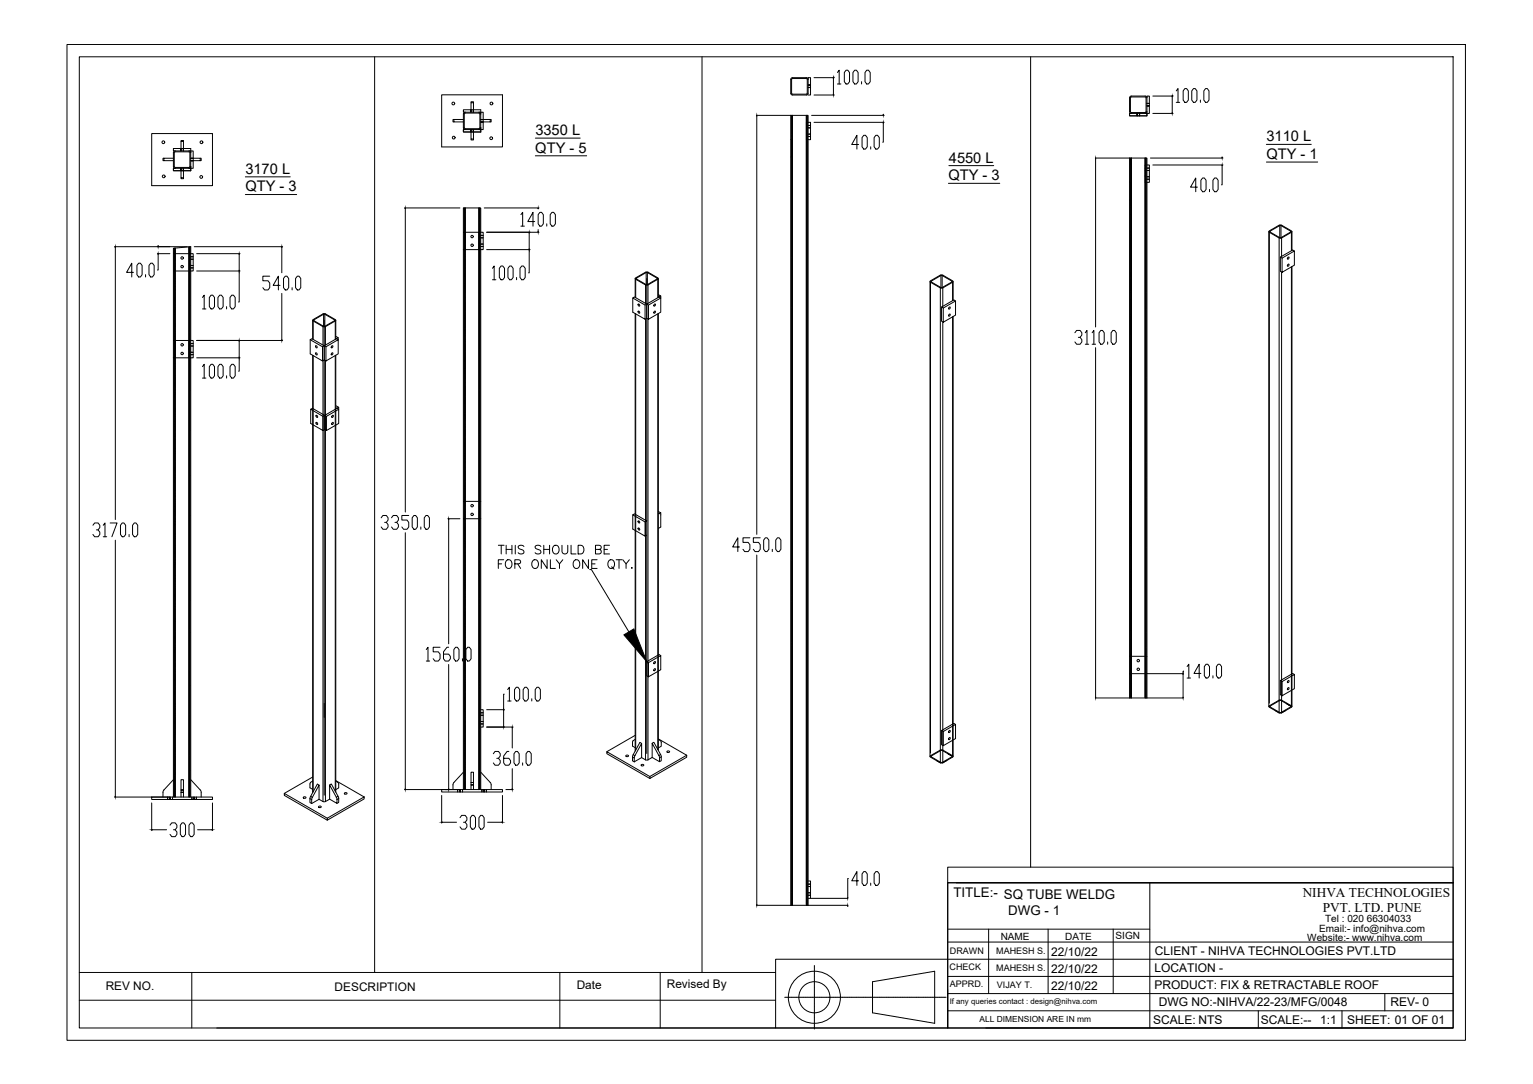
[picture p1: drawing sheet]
<svg xmlns="http://www.w3.org/2000/svg" width="594mm" height="420mm" viewBox="0 0 594 420" stroke-linecap="round" stroke-linejoin="round" font-family="sans-serif">
<!-- layer: 0 -->
<g fill="none" stroke="#000" stroke-width=".39">
<path d="M26 17.2h541.9v386h-541.9zM30.7 22h532.4v376.5h-532.4zM145.2 22v354.9M171.2 36.8h23.5v20.1h-23.5zM182.5 39.8v-.4h1v.4M272.1 22v354.9M306.8 30.8v5.4M306.8 36.2l.3 .3h5.4M312.5 30.1h-5.4l-.5 .2-.2 .5 .2 5.8 5.9 .2M312.5 30.4h-5.4l-.3 .4M312.5 30.4l.3 .4v5.4l-.3 .3M312.5 30.1l.5 .2 .2 .5"/>
<path d="M313.2 30.8v-.7h.9v6.7h-.9M313.2 30.8v5.4l-.2 .4-.5 .2M313.2 33.9h.9M313.2 32.9h.9M313.2 33h.9M315.5 36.8h7.8M315.5 30.1h7.8M323 30.3v6.3M323.2 29.9l-.2 .2M324.5 28.1l.7-.9v5.4M324.5 32.6h1.4M327.9 27.2h.6l.7 .9v3.6l-.7 .9h-.6l-.7-.9v-3.6z"/>
<path d="M331.2 27.2h.7l.6 .9v3.6l-.6 .9h-.7l-.7-.9v-3.6zM333.9 31.7v.9M335.9 27.2h.7l.6 .9v3.6l-.6 .9h-.7l-.7-.9v-3.6zM399.4 22v314.1M438.1 37.7l5.9-.1 .1 5.8-5.9 .2zM444.5 37.9v-.7h.9v6.8h-.9M444.5 37.9l-.2-.5-.5-.2-5.9 .2-.2 5.9 .2 .5 .5 .2M444.5 37.9v5.4M446.8 37.2h7.8M454.3 37.5v6.2M454.5 37l-.2 .2M455.8 35.2l.7-.9v5.4"/>
<path d="M455.8 39.7h1.4M459.2 34.3h.6l.7 .9v3.6l-.7 .9h-.6l-.7-.9v-3.6zM462.5 34.3h.7l.6 .9v3.6l-.6 .9h-.7l-.7-.9v-3.6zM465.2 38.8v.9M467.2 34.3h.7l.6 .9v3.6l-.6 .9h-.7l-.7-.9v-3.6zM58.8 51.8h23.5v20.2h-23.5zM67.2 57.6h6.7v.9h-6.7zM67.7 58.9l5.8 .1-.1 5.8-5.8-.1zM67.9 58.5l-.5 .2-.2 .5v5.4l.2 .4 .5 .2M70.1 57.6v.9M70.2 58.5v-3.7h.9v3.7M70.2 54.8v-.3h.9v.3"/>
<path d="M71 57.6v.9M73.3 58.5l.4 .2 .2 .5M73.9 59.2v-.7h1v6.7h-1v1h-6.7v-1h.7M73.9 59.2v5.4M175.9 46.3h-.4v1h.4M179.6 42.5h6.7v1h-6.7zM179.6 46.3h-3.7v1h3.7M180 44l5.8-.1 .1 5.8-5.8 .1zM180.3 50.2h5.3M180.3 43.5l-.5 .2-.2 .5v5.3l.2 .5 .5 .2M182.5 42.5v1M182.5 50.2v1"/>
<path d="M182.5 43.5v-3.7h1v3.7M182.5 50.2v3.7h1v-3.7M182.5 53.9v.4h1v-.4M183.4 42.5v1M183.4 50.2v1M185.6 43.5l.5 .2 .2 .4M186.3 44.2v-.7h.9v6.7h-.9v1h-6.7v-1h.7M186.3 49.5v.7h-.7M186.3 46.3h3.7v1h-3.7M186.3 49.5l-.2 .5-.5 .2M186.3 44.2v5.3M186.3 46.4h.9"/>
<path d="M190 46.3h.3v1h-.3M207.5 53.5h17.3M293.3 44.7h19.2M293.3 44.9v162.2M306.4 44.7v306.2M306.8 44.7v306.2M307.1 44.7v306.2M312.5 44.7h.7v2.7M312.5 44.7v306.2M312.8 44.7v306.2M313.2 47.4h.9v6.7h-.9M313.2 47.4v303.5"/>
<path d="M313.2 49.6h.9M313.2 48.6h.9M313.2 52.9h.9M313.2 52h.9M314.5 44.7h28.1M315.5 47.4h27.1M332.7 56h-2.6l2-3.6v5.4M334.7 52.4h.7l.7 .9v3.6l-.7 .9h-.7l-.6-.9v-3.6zM337.4 56.9v.9M339.4 52.4h.7l.6 .9v3.6l-.6 .9h-.7l-.7-.9v-3.6zM342.3 47.6v7.5h-.2M342.3 44.3v.2"/>
<path d="M438.4 44h-.7v.9h6.8v-.9M438.4 44h5.4M440.6 44v.9M440.7 44v.9M441.6 44v.9M444.5 43.3l-.2 .5-.5 .2M444.5 43.3v.7h-.7M444.5 41h.9M444.5 40.1h.9M444.5 41.1h.9M446.8 44h7.8M490.8 56h17.3"/>
<path d="M63.5 61.3h-.3v1h.3M67.2 61.3h-3.7v1h3.7M67.9 65.2h5.4M70.1 65.2v1M70.2 65.2v3.7h.9v-3.7M70.2 68.9v.4h.9v-.4M71 65.2v1M73.9 64.6v.6h-.6M73.9 61.3h3.7v1h-3.7M73.9 61.4h1M73.9 64.6l-.2 .4-.4 .2M77.6 61.3h.4v1h-.4"/>
<path d="M95.1 68.5h17.4M95.1 75.4h19.9M207.5 60.4h19.9M367.5 71.1h19.9M367.7 64.2h17.4M424.6 61.3h19.2M424.6 61.5v65.2M437.7 61.3v209.2M438.1 61.3v209.2M438.4 61.3v209.2M443.8 61.3h.7v2.6M443.8 61.3v209.2"/>
<path d="M444.1 61.3v209.2M444.5 63.9h.9v6.8h-.9M444.5 63.9v206.6M444.5 66.1h.9M444.5 65.2h.9M444.5 69.5h.9M444.5 68.5h.9M445.8 61.3h28.1M446.8 63.9h27.1M464 72.5h-2.6l2-3.5v5.3M466 69h.7l.7 .9v3.5l-.7 .9h-.7l-.6-.9v-3.5zM468.7 73.4v.9"/>
<path d="M470.7 69h.7l.7 .9v3.5l-.7 .9h-.7l-.7-.9v-3.5zM473.6 64.2v7.4h-.2M473.6 60.8v.2M490.8 62.8h19.9M44.4 95.6h28.2M44.7 95.8v105.6M61 98.3h4.8M61.3 98.5v6.2h-.2M61.3 95.2v.2M67.2 98.3h7.7v6.7h-7.7M67.5 96.2v212.7M67.9 96.1v212.8"/>
<path d="M73.3 95.6v213.3M73.6 95.7v213.1M73.9 99.5h1M75.3 95.6h34.2M76.2 98.3h16.8M92.7 98.5v6.3M109.2 95.8v9.9M156.7 80.6h21.5M157.1 80.8v117.7M179.6 96.8v-6.8h6.7v6.8M179.6 96.8h6.7M179.6 96.8v209.2"/>
<path d="M179.9 80.6v225.4M180.3 80.6v225.4M185.6 80.6h.7v9.4h.9v6.8h-.9M185.6 80.6h-6v9.4M185.6 80.6v225.4M186 80.6v225.4M186.3 96.8v209.2M186.3 92.2h.9M186.3 91.2h.9M186.3 95.5h.9M186.3 94.6h.9M187.6 80.6h21.3"/>
<path d="M188.6 96.8h16.8M188.6 90h20.3M201.9 83.2l.6-.9v5.4M201.9 87.7h1.3M205.1 96.8v9h-.2M205.1 90.2v6.3M207.2 85.9h-2.7l2.1-3.6v5.4M208.6 80.8v.2M208.6 89v.8M209.2 82.3h.7l.7 .9v3.6l-.7 .9h-.7l-.6-.9v-3.6zM211.9 86.8v.9M213.9 82.3h.7l.6 .9v3.6l-.6 .9h-.7l-.7-.9v-3.6z"/>
<path d="M491.7 89.8v184.1M491.9 90v182.5M492.1 89.9l3.8 2.2M492.1 89.6v.3M495.7 92.2v184.1M495.7 92.2h1M495.9 87.4l-3.8 2.2M495.9 87.4v4.7M495.9 92.1h.5M495.9 87.4h.5M496.2 99.7v5.5l.6 .3M496.4 87.4l3.8 2.2"/>
<path d="M496.4 87.4v4.7M496.7 92.2v7.2M499.1 99.8v-.1a.32 .32 0 0 1 .4 .3 .32 .32 0 0 1-.2 .3 .32 .32 0 0 1-.4-.2zM500.2 89.9l-3.8 2.2M500.2 89.6v.3M500.5 90l.2-.2-.2-.3-4.3-2.3-4.4 2.4 .1 .4 3.8 2.2M500.5 90l-3.8 2.2M500.5 90v7.2M500.7 89.8v7.3M501.6 97.3l-.7-.4-4.7 2.8 .6 .3M51.7 105.6h-2.6l2-3.6v5.4M53.7 102h.7l.7 .9v3.6l-.7 .9h-.7l-.6-.9v-3.6z"/>
<path d="M56.4 106.5v.9M58.4 102h.7l.6 .9v3.6l-.6 .9h-.7l-.7-.9v-3.6zM73.9 100.5h1M73.9 103.8h1M73.9 102.9h1M76.2 105h16.8M78.5 115.3l.6-.9v5.3M78.5 119.7h1.3M81.8 114.4h.7l.6 .9v3.6l-.6 .8h-.7l-.7-.8v-3.6zM85.1 114.4h.7l.7 .9v3.6l-.7 .8h-.7l-.6-.8v-3.6zM87.8 118.9v.8M89.8 114.4h.7l.6 .9v3.6l-.6 .8h-.7l-.7-.8v-3.6z"/>
<path d="M92.7 105v12.1h-.2M104.5 107.1h-2.6v1.7h2l.6 .9v1.8l-.6 .9h-1.4l-.6-.9M108.5 110.6h-2.6l2-3.5v5.3M109.2 113.7v18M110.5 107.1h.7l.7 .8v3.6l-.7 .9h-.7l-.6-.9v-3.6zM113.2 111.5v.9M115.2 107.1h.7l.7 .8v3.6l-.7 .9h-.7l-.7-.9v-3.6zM190.8 104l.7-.9v5.3M190.8 108.4h1.4M194.2 103.1h.6l.7 .9v3.5l-.7 .9h-.6l-.7-.9v-3.5zM197.5 103.1h.7l.6 .9v3.5l-.6 .9h-.7l-.7-.9v-3.5zM200.2 107.5v.9"/>
<path d="M202.2 103.1h.7l.6 .9v3.5l-.6 .9h-.7l-.7-.9v-3.5zM245.2 115.5l.7-.4 4.7 2.8-.6 .3zM245.2 115.5v5.5l4.8 2.7v-5.5M246.2 108v7.3M246.4 108.2v7.2M246.6 108.1l3.8 2.2M246.6 107.8v.3M247.3 117.9a.39 .39 0 0 1 .7 .2 .39 .39 0 0 1-.6 .4zM250.2 110.4v7.2M250.2 110.4h.9M250.4 105.6l-3.8 2.2M250.4 105.6v4.7"/>
<path d="M250.4 110.3h.5M250.4 105.6h.5M250.6 117.9v5.5l.7 .3M250.6 108v184M251.1 110.4v7.2M251.3 118.2l4.8-2.7v5.5l-4.8 2.7zM253.5 118l.1-.1a.31 .31 0 0 1 .4 .3 .31 .31 0 0 1-.3 .3 .31 .31 0 0 1-.3-.1zM254.7 107.8l-3.8-2.2v4.7l3.8-2.2M254.7 107.8v.3M254.9 108.2l.2-.2-.2-.3-4.3-2.3-4.4 2.4 .1 .4 3.9 2.2M254.9 108.2l-3.8 2.2M254.9 108.2v7.2"/>
<path d="M255.1 114.2l1 .5-.7 .4-.3-.1M255.1 108v7.3M256.1 114.7v.8l-.7-.4-4.8 2.8 .7 .3M360.4 109.1v184.1M360.6 109.4v182.5M360.8 109v.3M364.4 111.6v184.1M364.4 111.6h1M364.6 106.8l-3.8 2.2v.3l3.8 2.2M364.6 106.8v4.7M364.6 111.4h.5M364.6 106.8h.5"/>
<path d="M364.9 119v5.5l.6 .4M365.1 106.8l3.8 2.2M365.1 106.8v4.7M365.4 111.6v7.1M365.5 119.4l4.8-2.8v5.5l-4.8 2.8zM367.9 119.1a.31 .31 0 0 1 .3 .2 .31 .31 0 0 1-.2 .4 .31 .31 0 0 1-.4-.2zM368.9 109.3l-3.8 2.2M368.9 109v.3M369.2 109.4v-.5l-4.3-2.4-4.5 2.5 .2 .4 3.8 2.2M369.2 109.4l-3.8 2.2M369.2 109.4v7.1M369.4 109.1v7.3"/>
<path d="M370.3 116.6l-.7-.3-4.7 2.7 .6 .4M496.7 105.4v170.9M496.8 100l4.8-2.7v5.5l-4.8 2.7zM499.1 102.5a.32 .32 0 0 1 .4 .2 .32 .32 0 0 1-.2 .4 .32 .32 0 0 1-.4-.2zM500.5 103.5v170.3M500.7 103.3v170.5M67.2 138.7v-6.7h6.7v6.7M67.2 132v-35.8l6.7-.6v36.4h1v6.7h-1M67.2 138.7h6.7M67.2 138.7v170.2M73.9 138.7v170.2M73.9 134.1h1"/>
<path d="M73.9 133.2h1M73.9 137.5h1M73.9 136.5h1M76.2 138.7h16.8M76.2 132h33.3M92.7 138.7v5.2h-.2M92.7 132.2v6.3M120.2 131.7l.7-.4 4.7 2.7-.6 .4zM120.2 131.7v5.5l4.8 2.7v-5.5M121.2 124.1v7.3M121.2 137.7v169.5M121.4 124.4v7.2"/>
<path d="M121.4 137.8v169.1M121.6 124.3l3.8 2.2M121.6 124v.3M122.3 136.8a.39 .39 0 0 1 .7 .2 .39 .39 0 0 1-.6 .4zM122.3 134a.39 .39 0 0 1 .7 .2 .39 .39 0 0 1-.6 .5zM125.2 126.6v7.2M125.2 139.8v170.9M125.2 126.6h.9M125.4 121.8l-3.8 2.2M125.4 121.8v4.7M125.4 126.5h.5M125.4 121.8h.5"/>
<path d="M125.6 134v5.5l.7 .4M125.6 124.1v184.1M125.6 139.5l-.6 .4M125.9 121.8l3.8 2.2M125.9 121.8v4.7M126.1 126.6v7.2M126.1 139.8v170.9M126.3 134.4l4.8-2.7v5.5l-4.8 2.7zM128.5 136.9l.1-.1a.31 .31 0 0 1 .4 .3 .31 .31 0 0 1-.3 .3 .31 .31 0 0 1-.3-.1zM128.5 134.2l.1-.1a.31 .31 0 0 1 .4 .2 .31 .31 0 0 1-.3 .4 .31 .31 0 0 1-.3-.2zM129.7 124.3l-3.8 2.2M129.7 124v.3"/>
<path d="M129.9 124.4l.1-.5-4.4-2.4-4.4 2.5 .1 .4 3.9 2.2M129.9 124.4l-3.8 2.2M129.9 124.4v7.2M129.9 137.8v168.9M130.1 130.4l1 .5-.7 .4-.3-.2M130.1 124.1v7.3M130.1 137.7v169.3M131.1 130.9v.8l-.7-.4-4.8 2.7 .7 .4M246.2 121.5v169.6M246.4 121.7v169M247.3 120.6a.39 .39 0 0 1 .7 .2 .39 .39 0 0 1-.6 .5zM250.2 123.6v170.9"/>
<path d="M250.6 123.4l-.6 .3M251.1 123.6v170.9M253.6 120.7a.31 .31 0 0 1 .4 .2 .31 .31 0 0 1-.3 .4 .31 .31 0 0 1-.3-.2zM254.9 121.7v168.8M255.1 121.5v169.4M365.4 124.8v170.9M367.8 121.9a.37 .37 0 0 1 .6 .2 .37 .37 0 0 1-.5 .4l-.3-.1zM369.2 122.8v170.4M369.4 122.7v170.5M416.6 129l.6-.9h1.4l.6 .9v.9l-.6 .9h-.7M418.6 130.8l.6 .8v.9l-.6 .9h-1.4l-.6-.9M420.6 129l.6-.9v5.3"/>
<path d="M420.6 133.4h1.3M423.2 129l.7-.9v5.3M423.2 133.4h1.4M424.6 134.8v135.5M426.6 128.1h.6l.7 .9v3.5l-.7 .9h-.6l-.7-.9v-3.5zM429.2 132.5v.9M431.2 128.1h.7l.7 .9v3.5l-.7 .9h-.7l-.6-.9v-3.5zM78.5 142.1l.6-.9v5.3M78.5 146.5h1.3M81.8 141.2h.7l.6 .9v3.6l-.6 .8h-.7l-.7-.8v-3.6zM85.1 141.2h.7l.7 .9v3.6l-.7 .8h-.7l-.6-.8v-3.6zM87.8 145.7v.8"/>
<path d="M89.8 141.2h.7l.6 .9v3.6l-.6 .8h-.7l-.7-.8v-3.6zM120.4 158.6l.7-.3 4.7 2.7-.6 .4zM120.4 158.6v5.5l4.8 2.8v-5.5M130.3 157.3l1 .6-.7 .4-.3-.2M131.3 157.9v.7l-.7-.3-4.8 2.7 .7 .4M122.5 163.7a.39 .39 0 0 1 .7 .3 .39 .39 0 0 1-.6 .4zM122.5 161a.39 .39 0 0 1 .7 .2 .39 .39 0 0 1-.6 .4zM125.8 161v5.5l.7 .4M125.8 166.5l-.6 .4M126.5 161.4l4.8-2.8v5.5l-4.8 2.8zM128.7 163.9l.1-.1a.31 .31 0 0 1 .3 .2 .31 .31 0 0 1-.2 .4 .31 .31 0 0 1-.3-.2zM128.7 161.1a.37 .37 0 0 1 .6 .2 .37 .37 0 0 1-.4 .5l-.3-.1z"/>
<path d="M158.4 199.8h-2.7v1.8h2l.7 .9v1.7l-.7 .9h-1.3l-.7-.9M160.4 199.8h.7l.6 .9v3.5l-.6 .9h-.7l-.7-.9v-3.5zM165.1 199.8h.6l.7 .9v3.5l-.7 .9h-.6l-.7-.9v-3.5zM179.6 194.3h6.7M245.2 199.6l.7-.4 4.7 2.7-.6 .4zM245.2 199.6v5.5l4.8 2.7v-5.5M255.1 198.2l1 .6-.7 .4-.3-.2M256.1 198.8v5.5l-1 .5M36 203.6l.7-.9h1.3l.7 .9v.9l-.7 .9h-.7M38 205.4l.7 .9v.9l-.7 .8h-1.3l-.7-.8M40 203.6l.7-.9v5.3M40 208h1.3"/>
<path d="M42.7 202.7h2.7l-2 5.3M44.7 209.4v99.3M47.4 202.7h.6l.7 .9v3.6l-.7 .8h-.6l-.7-.8v-3.6zM50 207.2v.8M52 202.7h.7l.7 .9v3.6l-.7 .8h-.7l-.6-.8v-3.6zM147.7 200.7l.7-.9h1.3l.7 .9v.9l-.7 .9h-.6M149.7 202.5l.7 .9v.8l-.7 .9h-1.3l-.7-.9M151.7 200.7l.7-.9h1.3l.7 .9v.9l-.7 .9h-.6M153.7 202.5l.7 .9v.8l-.7 .9h-1.3l-.7-.9M157.1 206.5v99.3M163.1 204.2v.9M173.5 201.1h4.7"/>
<path d="M173.9 201.3v48.2M179.6 201.1h6.7M193.1 211.3h2.3M193.1 218.6h1.3M194.2 211.3v3.4M195.2 217h-2.1v3.3M196.1 217.4a1.24 1.24 0 0 1 1.5-.4 1.24 1.24 0 0 1 .8 1.2v.8a1.28 1.28 0 0 1-1.3 1.4 1.28 1.28 0 0 1-1.3-1.4zM196.1 211.3v3.4M196.1 212.9h2.3M198.4 211.3v3.4M199.5 218.6l1.9-.2 .4-.5-.2-.6-.6-.3h-1.5v3.3M199.7 211.3v3.4"/>
<path d="M200.6 218.6l1.2 1.7M203 211.8a1.26 1.26 0 0 0-1.2-.5 1.26 1.26 0 0 0-1 .9l.3 .4 1.6 .7 .3 .9a1.45 1.45 0 0 1-2.2 0M206.4 217.4a1.24 1.24 0 0 1 1.4-.4 1.24 1.24 0 0 1 .8 1.2v.8a1.28 1.28 0 0 1-1.2 1.4 1.28 1.28 0 0 1-1.3-1.4zM209.6 211.8a1.27 1.27 0 0 0-1.2-.5 1.27 1.27 0 0 0-1 .9l.3 .4 1.6 .7 .3 .9a1.47 1.47 0 0 1-2.2 0M210.7 212.9h2.3M210.7 211.3v3.4M212 217v3.3l-2.2-3.3v3.3M213 211.3v3.4M213.3 217v3.3h1.9M214.4 211.8a1.24 1.24 0 0 1 1.4-.4 1.24 1.24 0 0 1 .9 1.2v.8a1.28 1.28 0 0 1-1.3 1.4 1.28 1.28 0 0 1-1.3-1.4zM215.5 217l1.3 1.6v1.7M217.8 211.3v2.5a1.13 1.13 0 0 0 1.1 .9 1.13 1.13 0 0 0 1.1-.9v-2.5"/>
<path d="M218.1 217l-1.3 1.6M221.3 211.3v3.4h1.9M222.4 217.4a1.24 1.24 0 0 1 1.4-.4 1.24 1.24 0 0 1 .9 1.2v.8a1.28 1.28 0 0 1-1.3 1.4 1.28 1.28 0 0 1-1.3-1.4zM224 211.3h1.2a1.8 1.8 0 0 1 1.1 1.7 1.8 1.8 0 0 1-1.1 1.7h-1.2zM228 217v3.3l-2.2-3.3v3.3M229.3 218.6h1.3M230.8 212.9l1.9-.1 .3-.5-.2-.6-.6-.4h-1.4v3.4h1.4a.89 .89 0 0 0 .8-.9 .89 .89 0 0 0-.8-.9M231.4 217h-2.1v3.3h2.1M234.1 212.9h1.3M235.9 217.4a1.24 1.24 0 0 1 1.4-.4 1.24 1.24 0 0 1 .8 1.2v.8a1.28 1.28 0 0 1-1.2 1.4 1.28 1.28 0 0 1-1.3-1.4zM236.2 211.3h-2.1v3.4h2.1M237 219.7l1 .9"/>
<path d="M238.8 217h2.2M239.9 217v3.3M241.3 217l1.3 1.6v1.7M243.9 217l-1.3 1.6M244.9 220v.3zM247.3 202a.38 .38 0 0 1 .6 .1 .38 .38 0 0 1-.4 .5zM247.3 204.7a.39 .39 0 0 1 .7 .2 .39 .39 0 0 1-.6 .4zM250.6 207.4l-.6 .4M286.6 212h-2.7l2-3.6v5.4M290.6 208.4h-2.7v1.8h2l.7 .9v1.8l-.7 .9h-1.3l-.7-.9M293.3 215.1v135.6M294.6 208.4h-2.7v1.8h2l.7 .9v1.8l-.7 .9h-1.3l-.7-.9"/>
<path d="M296.6 208.4h.7l.6 .9v3.6l-.6 .9h-.7l-.7-.9v-3.6zM299.3 212.9v.9M301.3 208.4h.6l.7 .9v3.6l-.7 .9h-.6l-.7-.9v-3.6zM228.5 220.8h.7l14.5 24.1M165.2 251.8l.7-.9v5.3M165.2 256.2h1.3M170.5 250.9h-2.6v1.8h2l.6 .8v1.8l-.6 .9h-1.4l-.6-.9M173.9 250.9h-.7l-1.3 1.8v2.6l.6 .9h1.4l.6-.9v-.9l-.6-.9h-2M173.9 257.6v48.2M176.5 250.9h.7l.7 .9v3.5l-.7 .9h-.7l-.6-.9v-3.5zM179.2 255.3v.9M181.2 250.9h.7l.6 .9v3.5l-.6 .9h-.7l-.7-.9v-3.5z"/>
<path d="M250.6 256.5v5.4l.7 .4M251.3 256.8l4.8-2.7v5.5l-4.8 2.7zM253.5 256.6l.1-.1a.31 .31 0 0 1 .4 .2 .31 .31 0 0 1-.3 .4 .31 .31 0 0 1-.3-.2zM253.6 259.2a.31 .31 0 0 1 .4 .3 .31 .31 0 0 1-.3 .4 .31 .31 0 0 1-.3-.2zM256.1 254.1l-.7-.4-4.8 2.8 .7 .3M437.7 254.4h6.8M460 258.3l.7-.8v5.3M467.4 257.5h.6l.7 .8v3.6l-.7 .9h-.6l-.7-.9v-3.6zM472.1 257.5h.6l.7 .8v3.6l-.7 .9h-.6l-.7-.9v-3.6zM186.3 275.1h.9v6.7h-.9M186.3 277.2h.9M186.3 276.3h.9"/>
<path d="M186.3 279.7h.9M188.6 275.1h6.9M195.2 275.3v6.3M195.4 269h-.2v6.1M196.7 267.3l.7-.9v5.3M196.7 271.7h1.4M200.1 266.4h.6l.7 .9v3.5l-.7 .9h-.6l-.7-.9v-3.5zM203.4 266.4h.7l.6 .9v3.5l-.6 .9h-.7l-.7-.9v-3.5zM206.1 270.8v.9M208.1 266.4h.6l.7 .9v3.5l-.7 .9h-.6l-.7-.9v-3.5zM424.6 270.5h33.9M458.5 261.3v9"/>
<path d="M458.7 260.1h-.2v1h-20.8M460 262.8h1.4M465.4 261h-2.7l2-3.5v5.3M470 261.9v.9M492.1 273.7v.3M492.1 274l3.8 2.2M494.2 275.4l1.5 .9M495.7 276.3l-4-2.5 4.5-2.5 4.5 2.5-4 2.5M495.7 276.3h1M495.8 276.1h.7M495.8 271.6h.7M495.9 271.5l-3.8 2.2"/>
<path d="M496.2 263.8v5.5l.6 .4M496.4 271.5l3.8 2.2-1.5-.9M496.8 264.2l4.8-2.8v5.5l-4.8 2.8zM499.1 266.7v-.1a.32 .32 0 0 1 .4 .2 .32 .32 0 0 1-.2 .4 .32 .32 0 0 1-.4-.2zM499.1 263.9a.32 .32 0 0 1 .4 .2 .32 .32 0 0 1-.2 .4 .32 .32 0 0 1-.4-.2zM500.2 273.7v.3M500.3 273.9l-3.9 2.3M501.6 261.4l-.7-.4-4.7 2.8 .6 .4M179.6 299.3l-3.7 4M182.5 299.3h1v4h-1zM186.3 299.3l3.7 4M186.3 280.6h.9"/>
<path d="M188.6 281.8h10.3M191.2 292.1l.6-.8h1.4l.7 .8v.9l-.7 .9h-.7M193.2 293.9l.7 .9v.9l-.7 .9h-1.4l-.6-.9M197.2 291.3h-.7l-1.3 1.7v2.7l.7 .9h1.3l.7-.9v-.9l-.7-.9h-2M198.5 282v7.9M198.5 297.9v7.9M199.9 291.3h.6l.7 .8v3.6l-.7 .9h-.6l-.7-.9v-3.6zM202.5 295.7v.9M204.5 291.3h.7l.7 .8v3.6l-.7 .9h-.7l-.6-.9v-3.6zM242.6 292.8a.44 .44 0 0 1 .6-.2 .44 .44 0 0 1 .1 .6h-.6zM245.1 293.4v1.5l.7 .4M245.1 293.4l.7 .4"/>
<path d="M245.1 287.7v1.5l1.1 .6M245.4 292.5l-.3 .9M245.8 293.8v1.5M246 292.9l-.2 .9M246 292.9l2.6-4.8v5.5l-2.8 1.7M246.2 286.6l-.8 .5-.3 .6M246.2 285l-11 6.4M248.5 296.4a.44 .44 0 0 1 .6-.2 .44 .44 0 0 1 .1 .6h-.6zM248.6 288.1l-.6-.3-2.6 4.7 .6 .4M248.6 293.6l1.6 .9M250.2 294.5h.9M252.7 288.1l.7-.4 2.6 4.8-.7 .4-2.6-4.8v5.5"/>
<path d="M252.7 293.6l2.9 1.6v-1.5M252.7 293.6l-1.6 .9M255.1 286.6l.9 .5 .3 .6v1.5l-1.2 .7M255.1 286.4l11 6.3M255.3 292.8l.3 .9M256 292.5l.3 .8M256.3 293.4v1.5l-.7 .3M256.3 293.4l-.7 .3M258.5 291.2a.44 .44 0 0 1 .6-.3 .44 .44 0 0 1 .1 .7h-.6zM360.8 293.1v.2M362.9 294.8l1.5 .9M364.4 295.7l-4-2.5 4.5-2.6 4.5 2.6-4 2.5"/>
<path d="M364.4 295.7h1M364.5 295.4h.7M364.5 290.9h.7M364.6 290.9l-3.8 2.2v.2l3.8 2.2M364.9 283.1v5.5l.6 .4M365.1 290.9l3.8 2.2-1.5-.9M365.5 283.5l4.8-2.7v5.5l-4.8 2.7zM367 294.7l-1.6 1M367.8 286a.37 .37 0 0 1 .6 .2 .37 .37 0 0 1-.5 .5l-.3-.1zM367.8 283.3l.1-.1a.31 .31 0 0 1 .3 .2 .31 .31 0 0 1-.2 .4 .31 .31 0 0 1-.4-.2zM368.9 293.1v.2M369 293.3l-3.9 2.2"/>
<path d="M370.3 280.8l-.7-.4-4.7 2.7 .6 .4M44.4 308.9h21.4M58.8 308.9h23.5v1h-23.5zM58.8 311.2v10.8M63.5 306.2l-.3 .7v2M65 308.9v1M65.8 308.9v1M65.9 319.8l.7-.9h1.3l.7 .9v.9l-.7 .9h-.7M66.1 308.9v1M66.9 308.9v1M67.2 302.2l-3.7 4M70.2 308.9v-1.8h.9v1.8"/>
<path d="M70.2 306.2h.9v.9h-.9zM70.2 302.2h.9v4h-.9zM70.6 318.9h.6l.7 .9v3.6l-.7 .9h-.6l-.7-.9v-3.6zM73.6 308.8v.1M73.9 318.9h.7l.6 .9v3.6l-.6 .9h-.7l-.7-.9v-3.6zM73.9 302.2l3.7 4M74.4 308.9v1M75.1 308.9v1M75.5 308.9v1M76.1 308.9v1M77.6 306.2l.4 .7v2M82.3 311.2v10.8"/>
<path d="M117.6 309a.44 .44 0 0 1 .6-.3 .44 .44 0 0 1 .1 .7l-.7-.1zM120.1 309.6v1.5l.7 .3M120.1 309.6l.7 .4M120.4 308.7l-.3 .9M120.4 303.3l-.3 2.1 1.1 .6M120.8 310v1.4M121 309.1l-.2 .9M121 309.1l2.6-4.8v5.5l-2.8 1.6M121.2 302.7l-.8 .6M121.2 301.2l-11 6.3M123.5 312.6a.44 .44 0 0 1 .6-.3 .44 .44 0 0 1 .1 .7l-.7-.1zM123.6 304.3l-.6-.4-2.6 4.8 .6 .4"/>
<path d="M123.6 309.8l1.6 .9M125.2 310.7h.9M126.8 317.1l14.3-8.2v.8l-14.3 8.2zM126.8 317.1l-16.6-9.6v.8l16.6 9.6M127.7 309.8l2.9 1.6v-1.5M127.7 304.2l.7-.3 2.6 4.7-.7 .4M127.7 309.8l-1.6 .9M130.1 302.7l.9 .6 .3 .6v1.5l-1.2 .7M130.1 302.6l11 6.3M130.3 309l-2.6-4.8v5.6M130.3 309l.3 .9M131 308.6l.3 .9"/>
<path d="M131.3 309.5v1.5l-.7 .4M131.3 309.5l-.7 .4M133.5 307.4a.44 .44 0 0 1 .6-.3 .44 .44 0 0 1 .1 .7l-.6-.1zM156.7 306h21.5M171.2 306h23.5v1h-23.5zM171.2 308.3v10.7M171.4 318.7h5.5M175.9 303.3l-.3 .7-.1 2M177.4 306v1M178.2 306v1M178.3 316.9l.6-.9h1.4l.6 .9v.9l-.6 .9h-.7M178.4 306v1"/>
<path d="M179.2 306v1M180.3 318.7l.6 .9v.9l-.6 .9h-1.4l-.6-.9M182.5 306v-1.8h1v1.8M182.5 303.3h1v.9h-1zM182.9 316h.7l.7 .9v3.6l-.7 .9h-.7l-.6-.9v-3.6zM186.3 316h.6l.7 .9v3.6l-.7 .9h-.6l-.7-.9v-3.6zM186.8 306v1M187.4 306v1M187.8 306v1M188.5 306v1M189 318.7h5.5M190 303.3l.3 .7v2"/>
<path d="M194.7 308.3v10.7M196.1 306h2.8M251.8 301l14.3-8.3v.8l-14.3 8.2zM251.8 301l-16.6-9.6v.7l16.6 9.6M59 321.6h5.6M67.9 321.6l.7 .9v.9l-.7 .9h-1.3l-.7-.9M76.6 321.6h5.5M334.7 337.8h.7l.7 .9v3.6l-.7 .9h-.7l-.6-.9v-3.6zM339.4 337.8h.7l.6 .9v3.6l-.6 .9h-.7l-.7-.9v-3.6zM367.3 336.1h195.8v6.1h-195.8zM293.3 350.9h35.2M313.2 341.5h.9v6.7h-.9"/>
<path d="M313.2 346.1h.9M313.2 347h.9M313.2 342.7h.9M313.2 343.6h.9M314.1 348.2h14.4M328.5 351.1v.2M328.7 340.5h-.2v7.5M332.7 341.4h-2.6l2-3.6v5.4M337.4 342.3v.9M367.3 342.2h195.8v56.2h-195.8zM367.3 342.2v56.2h-66.7M370.6 342.2h192.5"/>
<path d="M445.6 342.2v56.2M30.7 376.9h269.9M74.3 376.9v21.6M217 376.9v21.6M255.8 376.9v21.6M315.6 374.2v24.7M367.3 378.5h195.8M367.3 365.1h195.8M367.3 360.1h78.3M383.1 360.1v25M406.2 360.1v25M431.4 360.1v25"/>
<path d="M563.1 371.8h-262.5v26.6h-216.6M30.7 387.7h269.9M304.1 386.5h62.5M338.1 380.5l24.1-4v20.1l-24.1-4zM367.3 385.1h195.8M367.3 391.8h195.8M382 398.4h181.1M487.6 391.8v6.6M520.1 391.8v6.6M536.7 385.1v6.7"/>
<circle cx="63.3" cy="55.1" r=".53"/>
<circle cx="78.1" cy="55.1" r=".53"/>
<circle cx="175.7" cy="40.1" r=".53"/>
<circle cx="175.8" cy="53.3" r=".53"/>
<circle cx="190.4" cy="53.6" r=".53"/>
<circle cx="190.4" cy="40.1" r=".53"/>
<circle cx="63.4" cy="68.4" r=".53"/>
<circle cx="78" cy="68.6" r=".53"/>
<circle cx="70.6" cy="100" r=".47"/>
<circle cx="182.9" cy="95.1" r=".47"/>
<circle cx="182.9" cy="91.7" r=".47"/>
<circle cx="70.6" cy="103.4" r=".47"/>
<circle cx="70.6" cy="137" r=".47"/>
<circle cx="70.6" cy="133.6" r=".47"/>
<circle cx="182.9" cy="199.4" r=".47"/>
<circle cx="182.9" cy="196" r=".47"/>
<circle cx="441.1" cy="259.4" r=".47"/>
<circle cx="441.1" cy="256.1" r=".47"/>
<circle cx="315.6" cy="386.5" r="10.1"/>
<circle cx="315.6" cy="386.5" r="6"/>
</g>
<g fill="#000" stroke="#000" stroke-width=".39">
<path d="M322.9 36.6l.1 .2zM323 30.1l-.1 .2zM454.3 37.2v.3zM293.3 44.7l-.1 .2zM342.3 44.5v.2zM342.3 47.4v.2zM454.2 43.7l.1 .3zM424.6 61.3v.2zM473.6 61v.3zM473.6 63.9v.3zM44.7 95.6l-.1 .2zM61.3 95.4v.2z"/>
<path d="M61.3 98.3v.2zM92.7 98.3v.2zM109.2 95.6v.2zM157.1 80.6v.2zM205.1 90l-.1 .2zM205 96.5l.1 .3zM208.6 80.6l-.1 .2zM208.5 89.8l.1 .2zM92.7 104.8v.2zM92.7 132v.2zM92.7 138.5v.2zM109.2 131.7v.3z"/>
<path d="M173.9 201.1v.2zM241.8 246.1l3.8-2.3 5 12.7zM195.2 275.1l-.1 .2zM424.5 270.3l.1 .2zM458.4 270.3l.1 .2zM458.5 261.1l-.1 .2zM195.1 281.6l.1 .2zM198.5 281.8l.1 .2zM44.6 308.7l.1 .2zM157 305.8l.1 .2zM171.2 318.7h.2zM173.8 305.8l.1 .2z"/>
<path d="M194.5 318.7h.2zM198.5 305.8v.2zM58.8 321.6h.2zM82.1 321.6h.2zM293.2 350.7l.1 .2zM328.5 350.9v.2zM328.5 348v.2z"/>
</g>
<g font-size="5.7">
<text x="207.5" y="52.3">3350 L</text>
<text x="207.5" y="59.2">QTY - 5</text>
<text x="490.8" y="54.8">3110 L</text>
<text x="367.7" y="63">4550 L</text>
<text x="490.8" y="61.6">QTY - 1</text>
<text x="95.1" y="67.3">3170 L</text>
<text x="367.5" y="69.9">QTY - 3</text>
<text x="95.1" y="74.2">QTY - 3</text>
</g>
<g font-size="5.2">
<text x="369.5" y="347.7">TITLE:- SQ TUBE WELDG</text>
<text x="504.8" y="347.6">NIHVA TECHNOLOGIES</text>
<text x="512.6" y="353.4">PVT. LTD. PUNE</text>
<text x="390.7" y="354.7">DWG - 1</text>
</g>
<g font-size="4.7">
<text x="407.3" y="370.6">22/10/22</text>
<text x="447.5" y="370.1">CLIENT - NIHVA TECHNOLOGIES PVT.LTD</text>
<text x="407.3" y="377.3">22/10/22</text>
<text x="447.4" y="376.7">LOCATION -</text>
<text x="407.3" y="383.9">22/10/22</text>
<text x="447.4" y="383.4">PRODUCT: FIX &amp; RETRACTABLE ROOF</text>
<text x="449" y="390.1">DWG NO:-NIHVA/22-23/MFG/0048</text>
<text x="538.8" y="390">REV- 0</text>
<text x="446.9" y="396.7">SCALE: NTS</text>
<text x="488.6" y="396.7">SCALE:--</text>
<text x="511.6" y="396.7">1:1</text>
<text x="522.1" y="396.7">SHEET: 01 OF 01</text>
</g>
<g font-size="4.6">
<text x="41" y="383.6">REV NO.</text>
<text x="129.7" y="384">DESCRIPTION</text>
<text x="223.5" y="383.4">Date</text>
<text x="258.4" y="382.9">Revised By</text>
</g>
<g font-size="3.9">
<text x="513.5" y="357.3">Tel : 020 66304033</text>
<text x="387.8" y="364.2">NAME</text>
<text x="412.8" y="364.3">DATE</text>
<text x="432.3" y="363.9">SIGN</text>
<text x="506.6" y="364.7">Website:- www.nihva.com</text>
<text x="511.2" y="361.1">Email:- info@nihva.com</text>
</g>
<g font-size="3.5">
<text x="368.1" y="369.9">DRAWN</text>
<text x="386.1" y="369.7">MAHESH S.</text>
<text x="368" y="375.8">CHECK</text>
<text x="386.1" y="376.4">MAHESH S.</text>
<text x="368.1" y="382.4">APPRD.</text>
<text x="386.3" y="383">VIJAY T.</text>
</g>
<text font-size="3.3" x="379.6" y="396.3">ALL DIMENSION ARE IN mm</text>
<text font-size="3" x="368" y="389.3">If any queries contact : design@nihva.com</text>
</svg>
